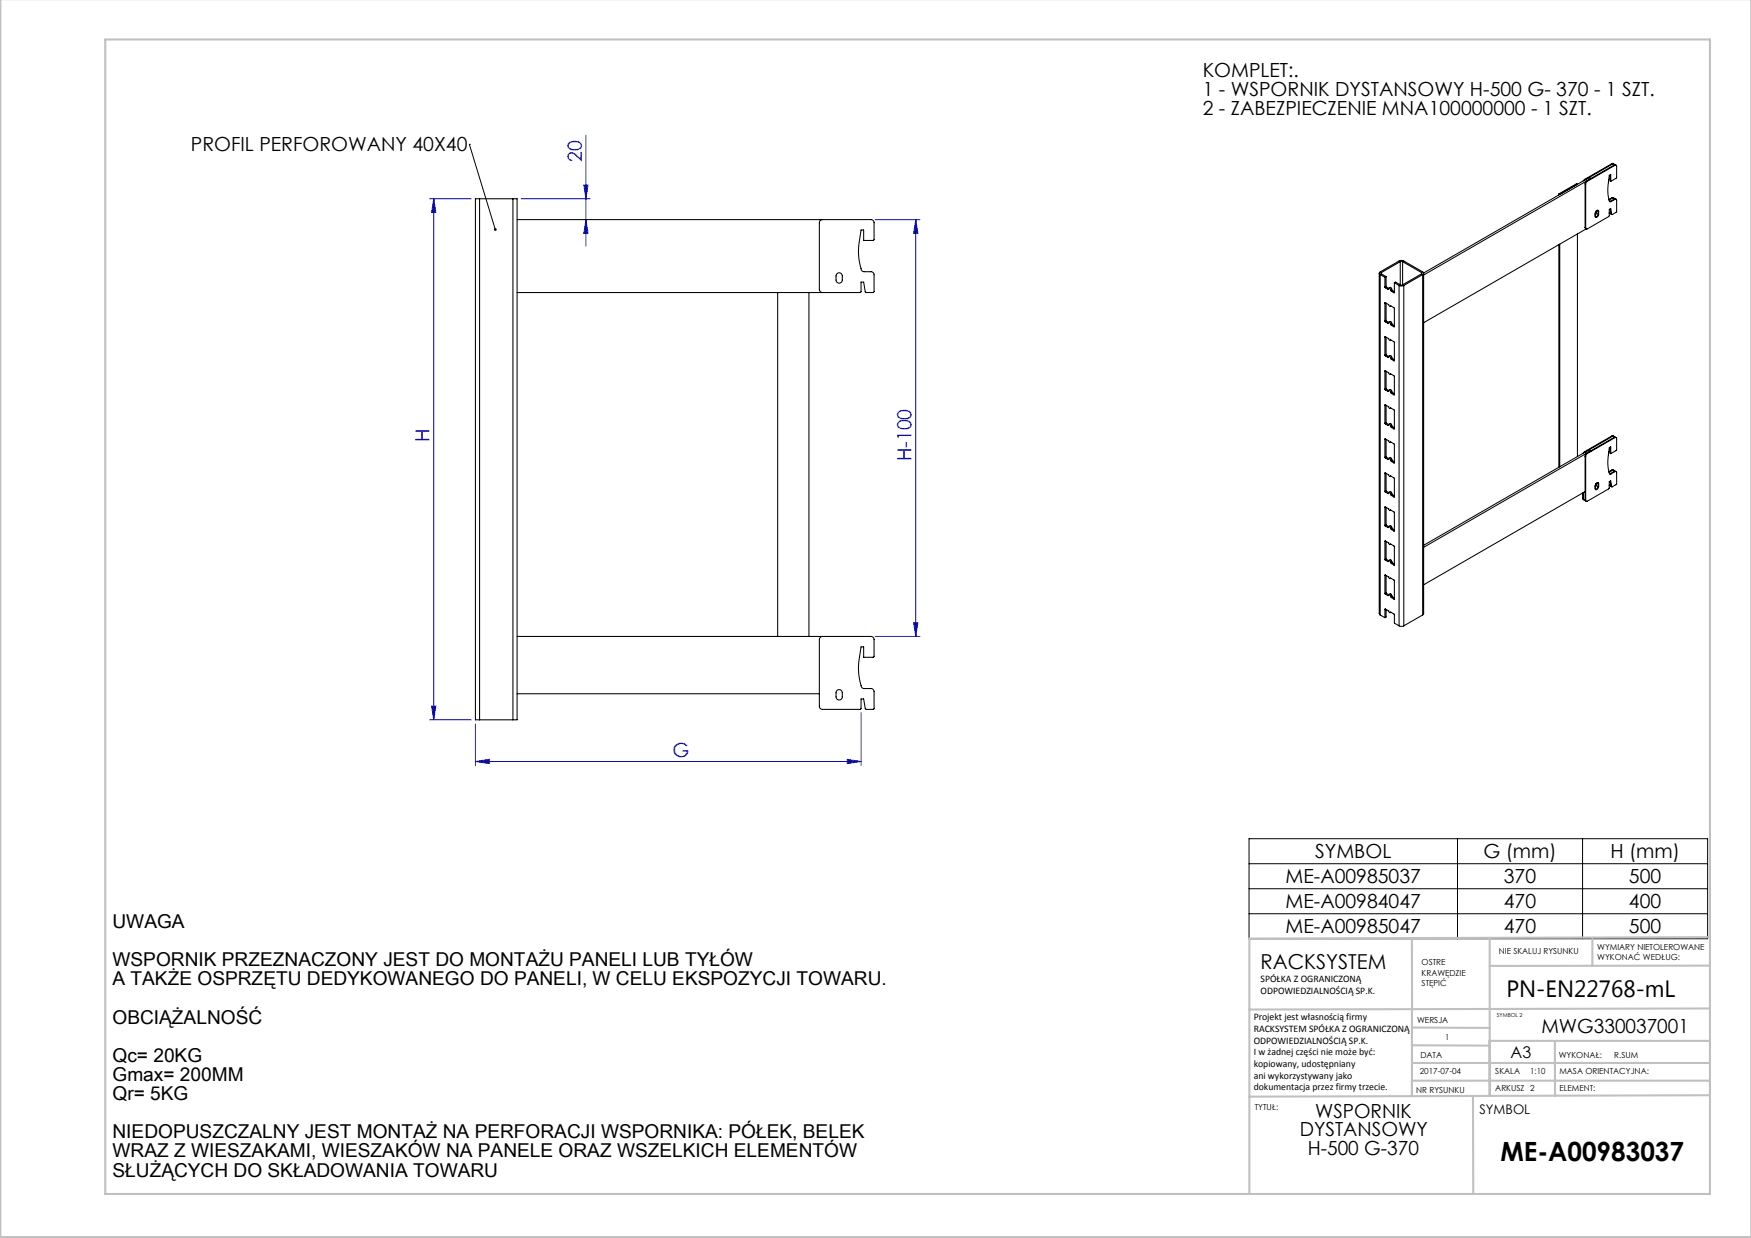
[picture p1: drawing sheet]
<svg xmlns="http://www.w3.org/2000/svg" width="420mm" height="297mm" viewBox="0 0 420 297" stroke-linecap="round" stroke-linejoin="round" font-family="sans-serif">
<g fill="none" stroke="#00f" stroke-width=".24">
<path d="M140.5 32.4v26.6M103 47.7h10M104 47.7v125M104 47.7l.5 3.3h-1zM125 47.7h16.5M140 44.4h1.1l-.6 3.3zM140.5 52.7l.6 3.3h-1.1zM209.9 52.7h10.8M219.7 52.7v100M219.7 52.7l.5 3.3h-1zM209.9 152.7h10.8M219.2 149.4h1l-.5 3.3z"/>
<path d="M103 172.7h10M103.5 169.4h1l-.5 3.3zM114 173.7v10M206.5 170.9v12.8M114 182.7l3.3-.5v1zM114 182.7h92.5M203.2 182.2l3.3 .5-3.3 .5z"/>
</g>
<path d="M112.6 34.6h.1M112.6 34.6l6.2 20.5M299.6 201.2h110v24h-110zM299.6 207.2h110M299.6 213.2h110M299.6 219.2h110M349.6 201.2v24M379.6 201.2v24" fill="none" stroke="#000" stroke-width=".24"/>
<g fill="none" stroke="#c0c0c0" stroke-width=".5">
<path d="M.1 -.1v296.9h419.9M25.2 9.5h385v276.9h-385zM338.7 225.2v37.8M357.3 225v37.9v-13.2M382 225.4v6.3M410.1 224.8l-110.4 .4v61.2M410.1 231.7h-52.8M338.7 259.3h71.5M338.7 255h71.5M338.7 250.8l18.6 .1M338.7 246.5l18.6 .1M357.3 249.7h52.9"/>
<path d="M373 249.7v13.2M410.1 241.9l-110.4 .3M353.3 262.9l.1 23.5M410.2 262.7l-110.5 .4"/>
</g>
<path d="M118.6 54.8h.5v.3l-.1 .2-.2-.2 .1 .3-.4-.1z" fill="#000"/>
<g fill="#00f">
<path d="M114 182.7l3.3-.5v1zM203.2 182.2l3.3 .5-3.3 .5z"/>
<path d="M103.5 169.4h1l-.5 3.3zM104 47.7l.5 3.3h-1zM219.2 149.4h1l-.5 3.3zM219.7 52.7l.5 3.3h-1z"/>
<path d="M140.5 52.7l.6 3.3h-1.1zM140 44.4h1.1l-.6 3.3z"/>
</g>
<g fill="none" stroke="#000" stroke-width=".25">
<path d="M386.6 39.3h.5M386.6 39.3h.2M386.6 39.3l-6.5 3.8M386.8 39.3h.3l.1 .3M386.8 39.3l-6.6 3.8h-.1M387.2 39.6h.4M387.2 39.6l.1 .1M387.2 39.6l-6.6 3.8M387.3 39.7l.3-.1 .2 .2v2.8l-1.4 .9M387.3 39.7l-6.5 3.8M115 47.7h-1v125h1M115 47.7v125"/>
<path d="M115 47.7h8M123 47.7h1v125h-1M123 47.7v125M124 52.7h84.9a.75 .75 0 0 1 .8 .7l-.2 4.2-2.3 .1v-2.5h-.7a17.4 17.4 0 0 0 0 9.2 .75 .75 0 0 0 .8 .8h1.6a.75 .75 0 0 1 .8 .7v4l-.3 .3-1.8-.1-.4-2.4h-.7v2.2l-.2 .3h-82.3M197.3 52.7a.75 .75 0 0 0-.8 .7v16a.75 .75 0 0 0 .8 .8M373.9 46.5l4.3-2.4 .2 .1-4.3 2.5zM373.9 46.5v.3M373.9 58.7v53.4M374.1 58.6v53.4M378.4 56.1v53.4M380.1 43.1l-.4 .3M380.2 54.6l.3 .3-39 22.5"/>
<path d="M380.2 44.1l.1 .1M380.2 54.6l.1 .1M380.2 44.1v10.5M380.3 44.2v10.5M380.6 43.4l-.4 .7M380.6 43.4l.2 .1M380.8 43.5l-.5 .7M382.8 51l-.2 .4M382.8 51l.1 .1M382.8 50.8v.2M382.9 51.1l-.3 .6M382.9 50.6v.5"/>
<path d="M383.3 50.4v.3M383.3 51.3l-.2 .6-.4 .2M383.3 50.7h.2M383.3 51.3l.2 .1M383.3 50.7v.6M383.5 50.7l-.1-.1a.56 .56 0 0 0-.6 0 .56 .56 0 0 0-.2 .6v.8a.56 .56 0 0 0 .7 0 .56 .56 0 0 0 .2-.6M383.5 50.7v.7M386 51.1v.1M386.2 42v1.4l.2 .1M386.2 42.9l-.3 .2M386.2 50.1l.2 1.2M386.3 48.3h-.2"/>
<path d="M386.3 48.3l.1 .1M386.4 43.5v-1.6l-.4 .2-.2 1.7a7.2 7.2 0 0 0 .4 4.6h.2M386.4 51l-.4 .1M386.4 51.3l.2 .2M386.4 51.3l.2 .1M386.6 51.4l-.2-1.4-.4 .2-.1 1.7-5.1 3h-.3l-.2-.2M386.6 47.4l.5 .1M386.6 47.4l.2 .1M386.6 47.4l-.7 .4M386.8 47.5h.3l.1 .3M386.8 47.5l-.8 .5M387.2 47.8h.4"/>
<path d="M387.2 47.8h.1M387.2 47.8l-.9 .5M387.3 47.8h.3l.2 .2v2.7l-1.1 .8-.1-.1M387.3 47.8l-.9 .6M186.5 70.2v82.5M194 70.2v82.5M200.7 65.7l.5-.3 .7 .3 .1 1.5a.75 .75 0 0 1-.7 .7 .75 .75 0 0 1-.8-.7zM330.8 65.6v81.6l.3 .3M331.1 65.9a.34 .34 0 0 1-.3-.3 .34 .34 0 0 1 .3-.4l4.5-2.6 .6-.1 .5 .1 4.5 2.6a.34 .34 0 0 1 .3 .4 .34 .34 0 0 1-.3 .3M331.1 65.9l1.1 .6M331.1 65.9v81.6M331.3 65.4v.3"/>
<path d="M331.3 65.7l1.2 .7M332.2 68.9l.1 .1M332.2 77l.1 .2M332.2 66.5v2.4M332.2 72.7v4.3M332.3 72.6l.8 .5 .2 .4 .2-.2 .9 .6 .1 4.4M332.3 72.6l-.1 .1M332.3 69l.6 .4M332.3 77.2l.6 .4M332.5 68.7l.1 .2M332.5 76.9l.1 .1M332.5 66.4l-.3 .1"/>
<path d="M332.5 68.7l-.3 .2M332.5 66.4v2.3M332.5 72.7v4.2M332.5 76.9l-.3 .1M332.6 68.9l.5 .3M332.6 68.9l-.3 .1M332.6 77l.5 .4M332.6 77l-.3 .2M333.1 69.3l-.2 .1M333.1 69.3l.2-.2 .2 .4M333.1 77.4l.2-.1 .2 .4M333.1 77.4l-.2 .2"/>
<path d="M333.1 69.3h.1M333.2 69.1l.3-.1 .3 .3M333.2 77.3l.3-.2 .3 .4M333.5 69.5l.2 .4M333.5 77.7l.2 .3M333.5 69.5h.1M333.5 77.7h.1M333.6 73.4l-.1 .1M333.7 69.9l.7 .3M333.7 78l.7 .4M333.8 69.4l.2 .3M333.8 77.5l.2 .4"/>
<path d="M333.8 69.3l-.3 .2M333.8 69.4l-.3 .1M333.8 69.3v.1M333.8 77.5h.1M333.8 77.5l-.3 .2M334 69.7l-.3 .2M334 77.9l-.3 .1M334 69.7l.5 .3M334 77.9l.5 .2M334.5 70.2h-.1M334.5 78.3l-.1 .1M334.5 67.8l1.1 .7"/>
<path d="M334.5 67.8l.2-.1 1.2 .6M334.5 67.8v2.4M335.6 68.5l.6 .1 .5-.1M335.6 68.5v81.6M335.9 68.3h.5M335.9 62.8h.5M335.9 62.8l-4.6 2.6M335.9 62.8v5.5M336.4 62.8l4.6 2.6M336.4 62.8v5.5M336.7 68.5v81.6M341 65.4v.3"/>
<path d="M341 65.7l-4.6 2.6M341.2 65.9l-4.5 2.6M341.2 65.9v81.6M341.5 65.5l39.7-22.9 .4 .2-40.1 23.2M341.5 65.6v81.6l-.3 .3M332.2 93.4l.1 .1M332.2 85.2l.1 .2M332.2 80.9v4.3M332.2 89v4.4M332.2 97.2v4.3M332.3 97.1l.8 .5 .2 .4 .2-.2 .9 .6 .1 4.4M332.3 97.1l-.1 .1"/>
<path d="M332.3 89l.8 .4 .2 .4 .2-.1 .9 .6 .1 4.4M332.3 89h-.1M332.3 80.8l.8 .5 .2 .3 .2-.1 .9 .6 .1 4.4M332.3 80.8l-.1 .1M332.3 85.4l.6 .3M332.3 93.5l.6 .4M332.5 85l.1 .2M332.5 93.2l.1 .2M332.5 80.9v4.1M332.5 89.1v4.1M332.5 97.2v4.2M332.5 85l-.3 .2"/>
<path d="M332.5 93.2l-.3 .2M332.6 85.2l.5 .3M332.6 85.2l-.3 .2M332.6 93.4l.5 .3M332.6 93.4l-.3 .1M333.1 93.8l.2-.2 .2 .4M333.1 93.8l-.2 .1M333.1 85.6l.2-.1 .2 .3M333.1 85.6l-.2 .1M333.1 93.8h.1M333.2 85.5l.3-.2 .3 .4M333.2 93.6l.3-.2 .3 .4"/>
<path d="M333.5 94l.2 .4M333.5 85.9l.2 .3M333.5 85.8v.1M333.5 94h.1M333.6 81.6l-.1 .1M333.6 89.7l-.1 .1M333.6 97.9l-.1 .1M333.7 86.2l.7 .4M333.7 94.4l.7 .3M333.8 85.7l.2 .3M333.8 93.9l.2 .3M333.8 85.7h.1"/>
<path d="M333.8 93.8v.1M333.8 85.7l-.3 .2M333.8 93.8l-.3 .2M334 86l-.3 .2M334 86l.5 .3M334 94.2l-.3 .2M334 94.2l.5 .3M334.5 94.7h-.1M334.5 86.5l-.1 .1M332.2 117.9l.1 .1M332.2 109.7l.1 .2M332.2 101.5l.1 .2"/>
<path d="M332.2 105.3v4.4M332.2 113.5v4.4M332.3 113.5l.8 .4 .2 .4 .2-.1 .9 .5 .1 4.5M332.3 113.5h-.1M332.3 105.3l.8 .5 .2 .3 .2-.1 .9 .6 .1 4.4M332.3 105.3h-.1M332.3 118l.6 .4M332.3 109.9l.6 .3M332.3 101.7l.6 .4M332.5 101.4l.1 .1M332.5 109.5l.1 .2M332.5 117.7l.1 .2"/>
<path d="M332.5 105.4v4.1M332.5 113.6v4.1M332.5 101.4l-.3 .1M332.5 109.5l-.3 .2M332.5 117.7l-.3 .2M332.6 101.5l.5 .4M332.6 101.5l-.3 .2M332.6 109.7l.5 .3M332.6 109.7l-.3 .2M332.6 117.9l.5 .3M332.6 117.9l-.3 .1M333.1 118.3l.2-.2 .2 .4"/>
<path d="M333.1 118.3l-.2 .1M333.1 110.1l.2-.1 .2 .3M333.1 110.1l-.2 .1M333.1 101.9l.2-.1 .2 .4M333.1 101.9l-.2 .2M333.1 101.9h.1M333.1 110.1h.1M333.1 118.3h.1M333.2 101.8l.3-.2 .3 .4M333.2 110l.3-.2 .3 .4M333.2 118.1l.3-.2 .3 .4M333.5 118.5l.2 .4"/>
<path d="M333.5 110.4l.2 .3M333.5 102.2l.2 .3M333.5 102.2h.1M333.5 110.3v.1M333.5 118.5h.1M333.6 106.1h-.1M333.6 114.2l-.1 .1M333.7 118.9l.7 .3M333.7 110.7l.7 .4M333.7 102.5l.7 .4M333.8 102l.2 .4M333.8 110.2l.2 .3"/>
<path d="M333.8 118.3l.2 .4M333.8 102h.1M333.8 102l-.3 .2M333.8 110.2l-.3 .2M333.8 118.3l-.3 .2M334 102.4l-.3 .1M334 102.4l.5 .2M334 110.5l-.3 .2M334 110.5l.5 .3M334 118.7l-.3 .2M334 118.7l.5 .3M334.5 119.2h-.1"/>
<path d="M334.5 111l-.1 .1M334.5 102.8l-.1 .1M379.6 119.6l.3 .3M379.6 119.6l.2 .1M379.6 118.3v1.3M379.8 119.7l.1 .2h.3M379.8 118.2v1.5M380.1 108.4l-.4 .3M380.2 119.9l.3 .4M380.2 109.4v10.5M380.2 119.9l.1 .1M380.2 109.4l.1 .1"/>
<path d="M380.2 117.9l-38.7 22.4M380.3 109.5v10.5M380.6 108.7l-.4 .7M380.6 108.7l.2 .1M380.8 108.8l-.5 .7M382.8 116.3l-.2 .4M382.8 116.3l.1 .1M382.8 116.1v.2M382.9 116.4l-.3 .6M382.9 115.9v.5M383.3 115.8v.2M383.3 116.6l-.2 .6-.4 .2"/>
<path d="M383.3 116v.6M383.3 116.6l.2 .1M383.3 116l.2 .1M383.5 116.1l-.1-.2a.56 .56 0 0 0-.6 0 .56 .56 0 0 0-.2 .6v.9a.56 .56 0 0 0 .7-.1 .56 .56 0 0 0 .2-.6M383.5 116.1v.6M386 116.5h.1M386.2 107.3v1.4l.2 .1M386.2 108.3l-.3 .2M386.2 115.4l.2 1.2M386.3 113.6l-.2 .1M386.3 113.6l.1 .1M386.4 108.8v-1.6l-.4 .2-.2 1.8a7.2 7.2 0 0 0 .4 4.5h.2"/>
<path d="M386.4 116.3l-.4 .1M386.4 116.6l.2 .2M386.4 116.6l.2 .1M386.6 116.7l-.2-1.3-.4 .2-.1 1.7-5.1 2.9-.3 .1-.2-.3M386.6 104.6h.5M386.6 112.8h.5M386.6 104.6l.2 .1M386.6 104.6l-6.5 3.8M386.6 112.8h.2M386.6 112.8l-.7 .4M386.8 104.7l.3-.1 .1 .3M386.8 112.8h.3l.1 .3"/>
<path d="M386.8 104.7l-6.6 3.8-.1-.1M386.8 112.8l-.8 .5M387.2 104.9l.4 .1M387.2 113.1h.4M387.2 104.9l.1 .1M387.2 113.1l.1 .1M387.2 104.9l-6.6 3.8M387.2 113.1l-.9 .5M387.3 105h.3l.2 .1v2.8l-1.4 .9M387.3 113.2l.3-.1 .2 .2v2.8l-1.1 .7-.1-.1M387.3 105l-6.5 3.8M387.3 113.2l-.9 .5"/>
<path d="M332.2 134.2l.1 .2M332.2 126l.1 .2M332.2 121.7v4.3M332.2 129.8v4.4M332.2 138v4.4M332.3 138l.8 .4 .2 .4 .2-.1 .9 .5 .1 4.5M332.3 138h-.1M332.3 129.8l.8 .5 .2 .3 .2-.1 .9 .6 .1 4.4M332.3 129.8h-.1M332.3 121.6l.8 .5 .2 .4 .2-.2 .9 .6 .1 4.4M332.3 121.6l-.1 .1M332.3 134.4l.6 .3"/>
<path d="M332.3 126.2l.6 .4M332.5 125.9l.1 .1M332.5 134l.1 .2M332.5 121.7v4.2M332.5 129.9v4.1M332.5 138.1v4.1M332.5 125.9l-.3 .1M332.5 134l-.3 .2M332.6 126l.5 .3M332.6 126l-.3 .2M332.6 134.2l.5 .3M332.6 134.2l-.3 .2"/>
<path d="M333.1 134.6l.2-.1 .2 .3M333.1 134.6l-.2 .1M333.1 126.4l.2-.1 .2 .4M333.1 126.4l-.2 .2M333.2 126.3l.3-.2 .3 .4M333.2 134.5l.3-.2 .3 .4M333.5 134.8l.2 .4M333.5 126.7l.2 .3M333.5 134.8h.1M333.6 122.4l-.1 .1M333.6 130.6h-.1M333.6 138.7l-.1 .1"/>
<path d="M333.7 135.2l.7 .4M333.7 127l.7 .4M333.8 126.5l.2 .4M333.8 134.7l.2 .3M333.8 126.5h.1M333.8 134.7h.1M333.8 126.5l-.3 .2M333.8 134.7l-.3 .1M334 135l-.3 .2M334 126.9l-.3 .1M334 126.9l.5 .2M334 135l.5 .3"/>
<path d="M334.5 135.5l-.1 .1M334.5 127.3l-.1 .1M341.5 130.8l39.7-22.9 .4 .2-40.1 23.2M124 152.7h84.9a.75 .75 0 0 1 .8 .7l-.2 4.2-2.3 .1v-2.5h-.7a17.4 17.4 0 0 0 0 9.2 .75 .75 0 0 0 .8 .8h1.6a.75 .75 0 0 1 .8 .7v4l-.2 .3-1.9-.1-.4-2.4h-.7v2.2l-.2 .3h-9a.75 .75 0 0 1-.8-.8v-16a.75 .75 0 0 1 .8-.7M331.1 147.5l1.1 .7M332.2 142.4l.1 .1M332.2 146.2v2M332.3 146.1l.8 .5 .2 .4 .2-.2 .9 .6 .1 2.1 1.1 .6M332.3 146.1l-.1 .1M332.3 142.5l.6 .4M332.5 142.2l.1 .2M332.5 146.2v1.8l-.3 .2"/>
<path d="M332.5 142.2l-.3 .2M332.6 142.4l.5 .3M332.6 142.4l-.3 .1M332.6 146.3l-.1 .1M333.1 142.8l.2-.2 .2 .4M333.1 142.8l-.2 .1M333.1 142.8h.1M333.2 142.6l.3-.2 .3 .4M333.5 143l.2 .4M333.5 143h.1M333.6 146.9l-.1 .1M333.7 143.4l.7 .3"/>
<path d="M333.8 142.9l.2 .3M333.8 142.8v.1M333.8 142.8l-.3 .2M334 143.2l-.3 .2M334 143.2l.5 .2M334.5 143.7h-.1M335.6 150.1l.6 .2 .5-.2M341.2 147.5l-4.5 2.6M115 172.7h8M124 166.4h72.5M200.7 165.7l.5-.3 .7 .3 .1 1.5a.75 .75 0 0 1-.7 .7 .75 .75 0 0 1-.8-.7z"/>
</g>
<text font-size="6.3" x="359.9" y="278.5">ME-A00983037</text>
<text font-size="5.6" x="361.3" y="239.1">PN-EN22768-mL</text>
<text font-size="4.9" x="302.4" y="232.4">RACKSYSTEM</text>
<g font-size="4.7">
<text x="288.5" y="18.4">KOMPLET:.</text>
<text x="288.5" y="23">1 - WSPORNIK DYSTANSOWY H-500 G- 370 - 1 SZT.</text>
<text x="288.5" y="27.5">2 - ZABEZPIECZENIE MNA100000000 - 1 SZT.</text>
<text x="45.8" y="36.3">PROFIL PERFOROWANY 40X40</text>
<text x="315.5" y="205.9">SYMBOL</text>
<text x="355.8" y="205.9">G (mm)</text>
<text x="386.3" y="205.9">H (mm)</text>
<text x="308.4" y="211.9">ME-A00985037</text>
<text x="360.7" y="211.9">370</text>
<text x="390.7" y="211.9">500</text>
<text x="308.4" y="217.9">ME-A00984047</text>
<text x="360.7" y="217.9">470</text>
<text x="390.7" y="217.9">400</text>
<text x="308.4" y="223.9">ME-A00985047</text>
<text x="360.7" y="223.9">470</text>
<text x="390.7" y="223.9">500</text>
<text x="369.7" y="247.8">MWG330037001</text>
<text x="315.5" y="268.1">WSPORNIK</text>
<text x="311.7" y="272.6">DYSTANSOWY</text>
<text x="313.7" y="277.1">H-500 G-370</text>
</g>
<g font-size="4.7" fill="#00f">
<text x="139.5" y="38.9" transform="rotate(-90 139.5 38.9)">20</text>
<text x="103" y="105.9" transform="rotate(-90 103 105.9)">H</text>
<text x="218.6" y="110.6" transform="rotate(-90 218.6 110.6)">H-100</text>
<text x="161.3" y="181.7">G</text>
</g>
<g font-size="4.6">
<text x="27" y="222.6">UWAGA</text>
<text x="27" y="231.8">WSPORNIK PRZEZNACZONY JEST DO MONTAŻU PANELI LUB TYŁÓW</text>
<text x="27" y="236.4">A TAKŻE OSPRZĘTU DEDYKOWANEGO DO PANELI, W CELU EKSPOZYCJI TOWARU.</text>
<text x="27" y="245.6">OBCIĄŻALNOŚĆ</text>
<text x="27" y="254.7">Qc= 20KG</text>
<text x="27" y="259.3">Gmax= 200MM</text>
<text x="27" y="263.9">Qr= 5KG</text>
<text x="27" y="273.1">NIEDOPUSZCZALNY JEST MONTAŻ NA PERFORACJI WSPORNIKA: PÓŁEK, BELEK</text>
<text x="27" y="277.7">WRAZ Z WIESZAKAMI, WIESZAKÓW NA PANELE ORAZ WSZELKICH ELEMENTÓW</text>
<text x="27" y="282.2">SŁUŻĄCYCH DO SKŁADOWANIA TOWARU</text>
</g>
<text font-size="3.9" x="362.3" y="253.8">A3</text>
<text font-size="3.2" x="354.9" y="267.2">SYMBOL</text>
<g font-size="2.4">
<text x="302.4" y="235.6">SPÓŁKA Z OGRANICZONĄ</text>
<text x="302.4" y="238.4">ODPOWIEDZIALNOŚCIĄ SP.K.</text>
<text x="300.7" y="244.7">Projekt jest własnością firmy</text>
<text x="300.7" y="247.5">RACKSYSTEM SPÓŁKA Z OGRANICZONĄ</text>
<text x="300.7" y="250.3">ODPOWIEDZIALNOŚCIĄ SP.K.</text>
<text x="300.7" y="253.1">I w żadnej części nie może być:</text>
<text x="300.7" y="256">kopiowany, udostępniany</text>
<text x="300.7" y="258.8">ani wykorzystywany jako</text>
<text x="300.7" y="261.6">dokumentacja przez firmy trzecie.</text>
</g>
<g font-size="2">
<text x="383.1" y="227.9">WYMIARY NIETOLEROWANE</text>
<text x="341" y="231.6">OSTRE</text>
<text x="359.5" y="228.9">NIE SKALUJ RYSUNKU</text>
<text x="383.1" y="230.4">WYKONAĆ WEDŁUG:</text>
<text x="341" y="234.1">KRAWĘDZIE</text>
<text x="341" y="236.6">STĘPIĆ</text>
<text x="339.9" y="245.4">WERSJA</text>
<text x="346.6" y="249.5">1</text>
<text x="340.5" y="257.7">2017-07-04</text>
<text x="340.7" y="253.8">DATA</text>
<text x="358.7" y="257.7">SKALA</text>
<text x="367" y="257.7">1:10</text>
<text x="373.9" y="253.8">WYKONAŁ:</text>
<text x="374.1" y="257.7">MASA ORIENTACYJNA:</text>
<text x="387.2" y="253.8">R.SUM</text>
<text x="339.7" y="262.3">NR RYSUNKU</text>
<text x="358.7" y="261.7">ARKUSZ 2</text>
<text x="374.1" y="261.7">ELEMENT:</text>
<text x="301" y="266.4">TYTUŁ:</text>
</g>
<text font-size="1.3" x="359" y="244">SYMBOL 2</text>
</svg>
